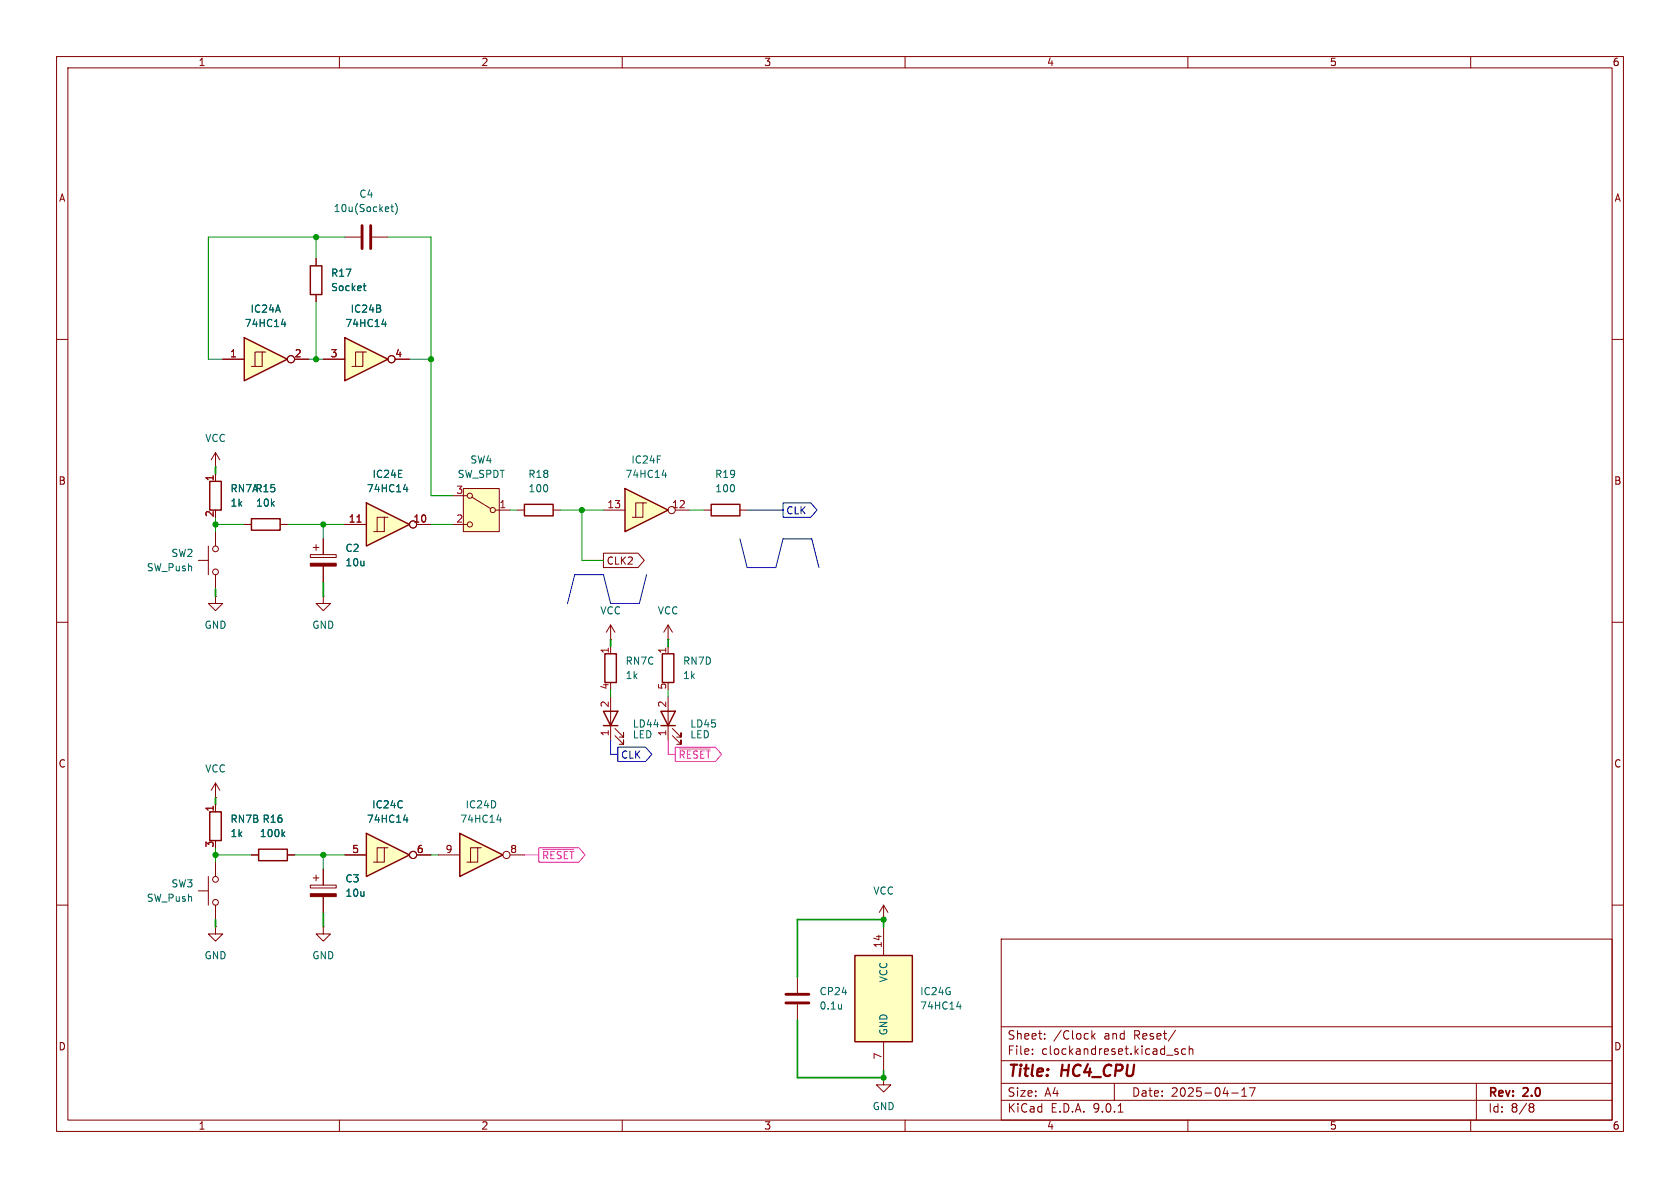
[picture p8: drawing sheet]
<svg xmlns="http://www.w3.org/2000/svg" width="297mm" height="210mm" viewBox="0 0 297 210" stroke-linecap="round" stroke-linejoin="round" font-family="sans-serif">
<g fill="none" stroke="#840000" stroke-width=".18">
<path d="M10 10h277v190h-277zM12 12h273v186h-273zM60 10v2M110 10v2M160 10v2M210 10v2M260 10v2M10 60h2M285 60h2M10 110h2M285 110h2M10 160h2"/>
<path d="M177 166h108v32h-108zM285 160h2M60 198v2M110 198v2M160 198v2M177 194.5h108M177 191.5h108M177 187.5h108M177 181.5h108M182.5 186.3v.1M182.5 185.5v.1M184.7 183.6v.1"/>
<path d="M184.7 182.8v.1M193 182.2v1.5M193.2 183.1l.4 .6M193.6 182.7l-.6 .6M197 191.5v3M197.7 196.6h.8M207.8 182.1l-1.3 2M208.2 185.5l-.3-.1-.2 .2v.2l.5 .2v.3h-.5M209.6 185.5l-.4-.1-.3 .3v.4l.1 .2h.6M210 198v2M210.2 185.5l.3-.1 .3 .1 .1 .9M210.2 184.9v1.5"/>
<path d="M217.7 193.2h1.2M219.5 193.8h.9M219.5 192.7l.5-.4v1.5M220.9 192.3h1l-.7 1.5M260 198v2M261 191.5v6.5M270.6 195.1l.4 .1 .2 .2-.3 .3M270.6 195.7h.3M270.9 195.7l.2 .2 .1 .4-.2 .2-.4 .1"/>
</g>
<path d="M81.9 86.4h6.4v7.6h-6.4z" fill="#ffffc2"/>
<g fill="none" stroke="#840000" stroke-width=".18">
<path d="M43.2 92.7h1.2M49.5 92.7h1.3M54.9 98h4.5v.6h-4.5zM55.4 96.8h1M55.9 96.3v1M57.1 95.3v2.7M80 87.6h2.5M80 92.7h2.5M81.9 86.4h6.4v7.6h-6.4zM83.4 87.9l3.3 2M87.6 90.2h2.6M57.1 100.1v2.8"/>
<path d="M54.9 156.5h4.5v.5h-4.5zM55.4 155.2h1M55.9 154.7v1M57.1 153.7v2.8M57.1 158.5v2.8M57.1 163.8v1.3h1.3l-1.3 1.3-1.2-1.3h1.2M57.1 163.8h.1M156.2 162.6h.1M156.2 160l-.8 1.3M156.2 160l.8 1.3M156.2 160v2.6"/>
<circle cx="83.1" cy="92.7" r=".46"/>
<circle cx="83.1" cy="87.6" r=".46"/>
<circle cx="87.1" cy="90.2" r=".46"/>
</g>
<path d="M44.4 91.7h5.1v2h-5.1z" fill="none" stroke="#840000" stroke-width=".25"/>
<g fill="#840000" stroke="#840000" stroke-width=".18">
<path d="M54.9 99.6h4.5v.5h-4.5z"/>
<path d="M54.9 158h4.5v.5h-4.5z"/>
</g>
<path d="M81.3 147.3l7.6 3.8-7.6 3.8z" fill="#ffffc2"/>
<path d="M81.3 147.3l7.6 3.8-7.6 3.8z" fill="none" stroke="#840000" stroke-width=".25"/>
<g fill="none" stroke="#840000" stroke-width=".18">
<path d="M77.5 151.1h3.8M84.5 149.9h-1.3v2.5M85.1 149.9h-.6v2.5h-2M90.2 151.1h2.5"/>
<circle cx="89.5" cy="151.1" r=".63"/>
</g>
<path d="M87.8 144.9h.8M88.4 144.5v.9" fill="none" stroke="#006464" stroke-width=".18"/>
<path d="M61 59.7l7.6 3.8-7.6 3.8z" fill="#ffffc2"/>
<path d="M61 59.7l7.6 3.8-7.6 3.8z" fill="none" stroke="#840000" stroke-width=".25"/>
<g fill="none" stroke="#840000" stroke-width=".18">
<path d="M57.1 63.5h3.9M64.1 62.2h-1.2v2.6M64.8 62.2h-.7v2.6h-1.9M69.8 63.5h2.6M141 172.7v2.8M141 177.5v2.8"/>
<circle cx="69.2" cy="63.5" r=".63"/>
</g>
<path d="M67.5 57.3h.8M68.1 56.9v.8M148.8 177.5v.9M148.8 178.3h-.1" fill="none" stroke="#006464" stroke-width=".18"/>
<path d="M138.9 175.8h4.1M138.9 177.3h4.1" fill="none" stroke="#840000" stroke-width=".51"/>
<path d="M110.5 86.4l7.6 3.8-7.6 3.8z" fill="#ffffc2"/>
<path d="M110.5 86.4l7.6 3.8-7.6 3.8z" fill="none" stroke="#840000" stroke-width=".25"/>
<g fill="none" stroke="#840000" stroke-width=".18">
<path d="M106.7 90.2h3.8M113.7 88.9h-1.3v2.5M114.3 88.9h-.6v2.5h-1.9M119.4 90.2h2.5"/>
<circle cx="118.7" cy="90.2" r=".63"/>
</g>
<path d="M117.1 84h.7M117.7 83.6v.8" fill="none" stroke="#006464" stroke-width=".18"/>
<path d="M151.1 168.9h10.2v15.3h-10.2z" fill="#ffffc2"/>
<path d="M37.1 143.5h2v5.1h-2zM151.1 168.9h10.2v15.3h-10.2z" fill="none" stroke="#840000" stroke-width=".25"/>
<path d="M57.1 105.4v1.3h1.3l-1.3 1.3-1.2-1.3h1.2M57.1 105.4h.1M38.1 138.4v2.6M38.1 138.4l-.8 1.3M38.1 138.4l.8 1.3M38.1 141h.1M38.1 142.2v1.3M156.2 163.8v5.1M156.2 190.5v1.3h1.3l-1.3 1.2-1.3-1.2h1.3M156.2 190.5h.1M156.2 184.2v5" fill="none" stroke="#840000" stroke-width=".18"/>
<path d="M169.1 178h.8M169.7 177.5v.9" fill="none" stroke="#006464" stroke-width=".18"/>
<path d="M64.8 88.9l7.6 3.8-7.6 3.8z" fill="#ffffc2"/>
<path d="M64.8 88.9l7.6 3.8-7.6 3.8zM125.7 89.2h5.1v2h-5.1zM45.7 150.1h5.1v2h-5.1z" fill="none" stroke="#840000" stroke-width=".25"/>
<g fill="none" stroke="#840000" stroke-width=".18">
<path d="M61 92.7h3.8M67.9 91.4h-1.2v2.6M68.6 91.4h-.7v2.6h-1.9M73.7 92.7h2.5M124.5 90.2h1.2M130.8 90.2h1.3M35.1 157.5h1.7M36.8 154.9v5.1M38.1 152.4v2.5M44.4 151.1h1.3M50.8 151.1h1.3M38.1 163.8v1.3h1.3l-1.3 1.3-1.3-1.3h1.3"/>
<path d="M38.1 163.8h.1M38.1 160v2.6"/>
<circle cx="73" cy="92.7" r=".63"/>
<circle cx="38.1" cy="155.4" r=".51"/>
<circle cx="38.1" cy="159.5" r=".51"/>
</g>
<path d="M63.1 92.3h.7" fill="none" stroke="#a90000" stroke-width=".18"/>
<path d="M71.3 86.5h.8M71.9 86.1v.8M50 147.4l.3 .5M50.3 147.1l-.4 .4" fill="none" stroke="#006464" stroke-width=".18"/>
<path d="M64.8 147.3l7.6 3.8-7.6 3.8z" fill="#ffffc2"/>
<path d="M64.8 147.3l7.6 3.8-7.6 3.8z" fill="none" stroke="#840000" stroke-width=".25"/>
<g fill="none" stroke="#840000" stroke-width=".18">
<path d="M61 151.1h3.8M67.9 149.9h-1.2v2.5M68.6 149.9h-.7v2.5h-1.9M73.7 151.1h2.5"/>
<circle cx="73" cy="151.1" r=".63"/>
</g>
<path d="M71.3 144.9h.8M71.9 144.5v.9" fill="none" stroke="#006464" stroke-width=".18"/>
<path d="M43.2 59.7l7.6 3.8-7.6 3.8z" fill="#ffffc2"/>
<path d="M43.2 59.7l7.6 3.8-7.6 3.8zM54.9 47h2v5.1h-2zM37.1 85.1h2v5.1h-2zM92.7 89.2h5.1v2h-5.1zM106.9 115.6h2.1v5.1h-2.1zM117.1 115.6h2v5.1h-2zM106.7 125.7h2.5l-1.3 2.6zM106.7 128.3h2.5M116.8 125.7h2.6l-1.3 2.6zM116.8 128.3h2.6" fill="none" stroke="#840000" stroke-width=".25"/>
<g fill="none" stroke="#840000" stroke-width=".18">
<path d="M55.9 45.7v1.3M55.9 52.1v1.2M61 41.9h2.8M65.8 41.9h2.8M39.4 63.5h3.8M46.4 62.2h-1.3v2.6M47 62.2h-.6v2.6h-2M52.1 63.5h2.5M57.1 63.5h3.9M69.8 63.5h2.6M35.1 99.1h1.7M36.8 96.5v5.1"/>
<path d="M38.1 82.6h.1M38.1 80v2.6M38.1 83.8v1.3M38.1 94v2.5M38.1 80l-.8 1.3M38.1 80l.8 1.3M43.2 92.7h1.2M49.5 92.7h1.3M57.1 95.3v2.7M61 92.7h3.8M73.7 92.7h2.5M91.4 90.2h1.3"/>
<path d="M97.8 90.2h1.3M106.7 97.8h6.1l1.1 1.3-1.1 1.2h-6.1zM38.1 105.4v1.3h1.3l-1.3 1.3-1.3-1.3h1.3M38.1 105.4h.1M38.1 101.6v2.5M57.1 100.1v2.8M107.9 113h.1M107.9 110.5v2.5M107.9 114.3v1.3M107.9 110.5l-.7 1.3M107.9 110.5l.8 1.3M118.1 113h.1"/>
<path d="M118.1 110.5v2.5M118.1 114.3v1.3M118.1 110.5l-.8 1.3M118.1 110.5l.8 1.3M107.9 123.2v7.6M108.7 130l1.5 1.6v-.8v.8h-.7M108.7 128.8l1.5 1.5v-.8v.8h-.7M118.1 123.2v7.6M118.9 130l1.5 1.6v-.8v.8h-.8M118.9 128.8l1.5 1.5v-.8v.8h-.8M38.1 142.2v1.3M44.4 151.1h1.3"/>
<path d="M50.8 151.1h1.3M57.1 153.7v2.8M57.1 158.5v2.8M61 151.1h3.8M73.7 151.1h2.5"/>
<circle cx="51.4" cy="63.5" r=".63"/>
<circle cx="69.2" cy="63.5" r=".63"/>
<circle cx="38.1" cy="97" r=".51"/>
<circle cx="73" cy="92.7" r=".63"/>
<circle cx="38.1" cy="101.1" r=".51"/>
<circle cx="73" cy="151.1" r=".63"/>
</g>
<g fill="none" stroke="#006464" stroke-width=".18">
<path d="M69.1 36.6h.5M69.3 36.1v1.1l.3 .2M69.9 36a1.46 1.46 0 0 1 0 1.9M49.7 57.3h.8M50.3 56.9v.8M64.2 50.5h.5M64.4 51.2l.3 .2M67.5 57.3h.8M68.1 56.9v.8M71.3 86.5h.8M71.9 86.1v.8M50 147.4l.3 .5"/>
<path d="M50.3 147.1l-.4 .4M71.3 144.9h.8M71.9 144.5v.9"/>
</g>
<path d="M64 39.9v4M65.5 39.9v4" fill="none" stroke="#840000" stroke-width=".51"/>
<path d="M130.8 95.3l1.3 5h5.1l1.2-5h5.1l1.3 5M132.1 90.2h6.3M138.4 88.9h4.9l1.1 1.3-1.1 1.2h-4.9zM114.3 101.6l-1.3 5.1h-5.1l-1.2-5.1h-5.1l-1.3 5.1M107.9 130.8v2.6h1.3M109.2 132.1h4.9l1.1 1.3-1.1 1.2h-4.9z" fill="none" stroke="#0000c2" stroke-width=".18"/>
<path d="M118.1 130.8v2.6h1.3M119.4 132.1h7.1l1.1 1.3-1.1 1.2h-7.1zM120.1 132.4h5.5M92.7 151.1h2.5M95.2 149.9h7.1l1.1 1.2-1.1 1.3h-7.1zM96 150.2h5.4" fill="none" stroke="#ff00d1" stroke-width=".18"/>
<g fill="none" stroke="#009600" stroke-width=".18">
<path d="M55.9 41.9v3.8M55.9 53.3v10.2M61 41.9h-24.2v21.6h2.6M68.6 41.9h7.6v45.7h3.8M54.6 63.5h2.5M72.4 63.5h3.8M38.1 92.7h5.1M38.1 91.4v2.6M50.8 92.7h10.2M57.1 92.7v2.6M76.2 92.7h3.8M90.2 90.2h1.2"/>
<path d="M99.1 90.2h7.6M102.9 90.2v8.9h3.8M121.9 90.2h2.6M107.9 121.9v1.3M118.1 121.9v1.3M38.1 149.9v2.5M38.1 151.1h6.3M52.1 151.1h8.9M57.1 151.1v2.6M76.2 151.1h1.3"/>
</g>
<path d="M38.1 82.6v1.2M38.1 104.1v1.3M57.1 102.9v2.5M107.9 113v1.3M118.1 113v1.3M38.1 141v1.2M38.1 162.6v1.2M57.1 161.3v2.5M156.2 163.8v-1.2h-15.2v10.1M141 180.3v10.2h15.2v-1.3" fill="none" stroke="#009600" stroke-width=".3"/>
<path d="M63.1 92.3h.7" fill="none" stroke="#a90000" stroke-width=".18"/>
<g fill="#009600" stroke="#009600" stroke-width=".18">
<circle cx="102.9" cy="90.2" r=".46"/>
<circle cx="57.1" cy="92.7" r=".46"/>
<circle cx="55.9" cy="63.5" r=".46"/>
<circle cx="76.2" cy="63.5" r=".46"/>
<circle cx="55.9" cy="41.9" r=".46"/>
<circle cx="38.1" cy="92.7" r=".46"/>
<circle cx="156.2" cy="162.6" r=".46"/>
<circle cx="57.1" cy="151.1" r=".46"/>
<circle cx="156.2" cy="190.5" r=".46"/>
<circle cx="38.1" cy="151.1" r=".46"/>
</g>
<g font-size="2.8" fill="#840000">
<text x="178" y="190.9">Title:</text>
<text x="187.7" y="190.9">HC4_CPU</text>
</g>
<g font-size="2.1" fill="#840000">
<text x="178" y="184">Sheet:</text>
<text x="186.2" y="184">/Clock</text>
<text x="195.2" y="184">and</text>
<text x="200.6" y="184">Reset/</text>
<text x="178" y="186.7">File:</text>
<text x="184.1" y="186.7">clockandreset.kicad_sch</text>
<text x="178" y="196.9">KiCad</text>
<text x="178" y="194.1">Size:</text>
<text x="184.7" y="194.1">A4</text>
<text x="185.7" y="196.9">E.D.A.</text>
<text x="193.3" y="196.9">9.0.1</text>
<text x="200" y="194.1">Date:</text>
<text x="207" y="194.1">2025-04-17</text>
<text x="263" y="194.3">Rev:</text>
<text x="263" y="196.9">Id:</text>
<text x="267.1" y="196.9">8/8</text>
<text x="269.4" y="194.3">2.0</text>
</g>
<g font-size="1.8" fill="#840000">
<text x="35" y="11.9">1</text>
<text x="85" y="11.9">2</text>
<text x="135" y="11.9">3</text>
<text x="185" y="11.9">4</text>
<text x="235" y="11.9">5</text>
<text x="285" y="11.9">6</text>
<text x="10.3" y="35.9">A</text>
<text x="285.3" y="35.9">A</text>
<text x="10.3" y="85.9">B</text>
<text x="285.3" y="85.9">B</text>
<text x="107.2" y="100">CLK2</text>
<text x="10.3" y="135.9">C</text>
<text x="285.3" y="135.9">C</text>
<text x="10.3" y="185.9">D</text>
<text x="285.3" y="185.9">D</text>
<text x="35" y="199.9">1</text>
<text x="85" y="199.9">2</text>
<text x="135" y="199.9">3</text>
<text x="185" y="199.9">4</text>
<text x="235" y="199.9">5</text>
<text x="285" y="199.9">6</text>
</g>
<g font-size="1.8" fill="#006464">
<text x="63.4" y="35.2">C4</text>
<text x="58.9" y="37.7">10u(Socket)</text>
<text x="58.4" y="51.7">Socket</text>
<text x="58.4" y="49.1">R17</text>
<text x="43.2" y="58">74HC14</text>
<text x="44.2" y="55.5">IC24A</text>
<text x="60.9" y="58">74HC14</text>
<text x="61.9" y="55.5">IC24B</text>
<text x="36.2" y="78.3">VCC</text>
<text x="83.1" y="82.1">SW4</text>
<text x="111.5" y="82.1">IC24F</text>
<text x="40.6" y="87.2">RN7AR15</text>
<text x="40.6" y="89.8">1k</text>
<text x="45.2" y="89.8">10k</text>
<text x="64.8" y="87.2">74HC14</text>
<text x="65.8" y="84.7">IC24E</text>
<text x="80.8" y="84.7">SW_SPDT</text>
<text x="93.3" y="84.7">R18</text>
<text x="93.3" y="87.2">100</text>
<text x="110.5" y="84.7">74HC14</text>
<text x="126.3" y="84.7">R19</text>
<text x="126.4" y="87.2">100</text>
<text x="25.9" y="101.2">SW_Push</text>
<text x="30.2" y="98.7">SW2</text>
<text x="61" y="97.8">C2</text>
<text x="61" y="100.3">10u</text>
<text x="36.1" y="111.4">GND</text>
<text x="55.1" y="111.4">GND</text>
<text x="106" y="108.8">VCC</text>
<text x="116.2" y="108.8">VCC</text>
<text x="110.5" y="117.7">RN7C</text>
<text x="120.7" y="117.7">RN7D</text>
<text x="110.5" y="120.2">1k</text>
<text x="120.7" y="120.2">1k</text>
<text x="111.8" y="128.8">LD44</text>
<text x="111.8" y="130.7">LED</text>
<text x="121.9" y="128.8">LD45</text>
<text x="121.9" y="130.7">LED</text>
<text x="36.2" y="136.8">VCC</text>
<text x="65.7" y="143.1">IC24C</text>
<text x="82.2" y="143.1">IC24D</text>
<text x="40.6" y="145.6">RN7B R16</text>
<text x="40.6" y="148.2">1k</text>
<text x="45.8" y="148.2">100k</text>
<text x="64.8" y="145.6">74HC14</text>
<text x="81.3" y="145.6">74HC14</text>
<text x="25.9" y="159.6">SW_Push</text>
<text x="30.2" y="157.1">SW3</text>
<text x="61" y="156.2">C3</text>
<text x="61" y="158.7">10u</text>
<text x="154.3" y="158.3">VCC</text>
<text x="36.1" y="169.8">GND</text>
<text x="55.1" y="169.8">GND</text>
<text x="157.1" y="173.8" transform="rotate(-90 157.1 173.8)">VCC</text>
<text x="144.8" y="176.1">CP24</text>
<text x="144.8" y="178.7">0.1u</text>
<text x="162.6" y="178.7">74HC14</text>
<text x="162.6" y="176.1">IC24G</text>
<text x="157.1" y="183.1" transform="rotate(-90 157.1 183.1)">GND</text>
<text x="154.2" y="196.4">GND</text>
</g>
<g font-size="1.8" fill="#a90000">
<text x="40.6" y="63.2">1</text>
<text x="52" y="63.2">2</text>
<text x="58.3" y="63.2">3</text>
<text x="69.8" y="63.2">4</text>
<text x="37.8" y="85.2" transform="rotate(-90 37.8 85.2)">1</text>
<text x="80.6" y="87.4">3</text>
<text x="88.2" y="89.9">1</text>
<text x="107.3" y="89.9">13</text>
<text x="118.7" y="89.9">12</text>
<text x="37.8" y="91.5" transform="rotate(-90 37.8 91.5)">2</text>
<text x="61.6" y="92.5">11</text>
<text x="73" y="92.5">10</text>
<text x="80.6" y="92.5">2</text>
<text x="107.7" y="115.6" transform="rotate(-90 107.7 115.6)">1</text>
<text x="117.9" y="115.6" transform="rotate(-90 117.9 115.6)">1</text>
<text x="107.7" y="125.2" transform="rotate(-90 107.7 125.2)">2</text>
<text x="107.7" y="122" transform="rotate(-90 107.7 122)">4</text>
<text x="117.9" y="125.2" transform="rotate(-90 117.9 125.2)">2</text>
<text x="117.9" y="122" transform="rotate(-90 117.9 122)">5</text>
<text x="107.7" y="130.2" transform="rotate(-90 107.7 130.2)">1</text>
<text x="117.9" y="130.2" transform="rotate(-90 117.9 130.2)">1</text>
<text x="37.8" y="143.6" transform="rotate(-90 37.8 143.6)">1</text>
<text x="37.8" y="149.9" transform="rotate(-90 37.8 149.9)">3</text>
<text x="62.2" y="150.9">5</text>
<text x="73.6" y="150.9">6</text>
<text x="78.7" y="150.9">9</text>
<text x="90.1" y="150.9">8</text>
<text x="156" y="167.7" transform="rotate(-90 156 167.7)">14</text>
<text x="156" y="187.4" transform="rotate(-90 156 187.4)">7</text>
</g>
<g font-size="1.8" fill="#0000c2">
<text x="138.9" y="91.1">CLK</text>
<text x="109.7" y="134.3">CLK</text>
</g>
<g font-size="1.8" fill="#ff00d1">
<text x="119.9" y="134.3">~{RESET}</text>
<text x="95.7" y="152.1">~{RESET}</text>
</g>
</svg>
